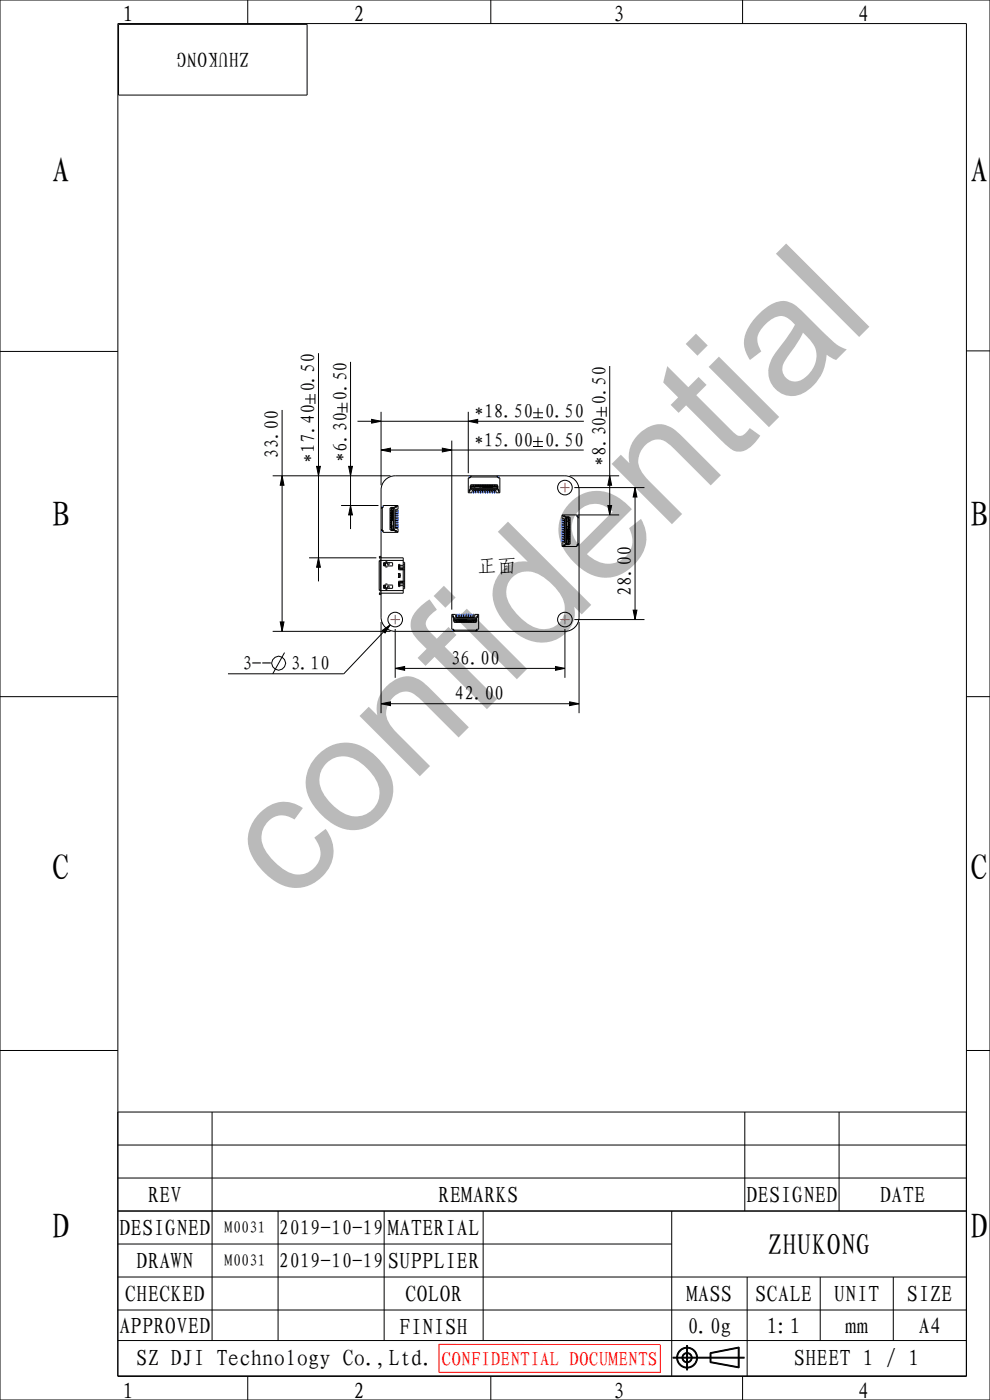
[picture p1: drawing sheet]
<svg xmlns="http://www.w3.org/2000/svg" width="210mm" height="297mm" viewBox="0 0 210 297" stroke-linecap="round" stroke-linejoin="round" font-family="sans-serif">
<g fill="none" stroke="#000" stroke-width=".21">
<path d="M0 0h210v297h-210zM25 5h180v287h-180zM25.1 5.2h40v15h-40zM52.6 0v5M104.1 0v5M157.5 0v5M0 74.6h25M67.6 74.9v48.4M74.4 76.8v35.4M129.3 77.6v31.6M205 74.4h5M59.8 87v46.9"/>
<path d="M64.7 84.6h2.1M65.8 83.6v2.1M66.8 83.6v2.1M67.2 98.9h.8l-.4 2zM71.5 86.5h2.1M72.6 85.4v2.1M73.6 85.4v2.1M74 98.9h.8l-.4 2zM75.8 89.4h48M78.8 89l2 .4-2 .4zM80.8 95.5l2-.4v.8zM80.8 87.4v15.5"/>
<path d="M80.8 95.5h43M93.8 95.1l2 .4-2 .4zM95.8 93.5v35.8M99.3 89.4l2-.4v.8zM99.3 87.4v13M113.1 93.7h2.1M113.1 94.7h2.1M113.1 87.6h2.1M113.1 88.6h2.1M114.1 92.6v2.1M114.1 86.5v2.1M126.5 87.4h2.1"/>
<path d="M127.5 86.3v2.1M128.6 86.3v2.1M57.8 100.9h25M59.8 100.9l.4 2h-.8zM65.6 118.3h14.2M67.6 118.3l.4 2h-.8zM72.4 107.2h7.9M74.4 107.2l.4 2h-.8zM80.5 118.9h.3l-.1 .2v6l.1 .2h-.3l-.1-.2zM80.8 118.6l-.3-.2-.1-.3 .3-.1 .1 .3h4.7v2.6M80.8 118.6h.1M80.8 107.6h.5v-.4h3.1v.8h-.5v.3"/>
<path d="M80.8 112.3h.3M80.8 107.8h.3M81 112.6v.1h.3M81.1 107.5v5.2M81.3 107.5h-.3v.1h.3M81.5 119.4v.7M81.5 102.1a2.99 2.99 0 0 1 2.3-1.2h36a3 3 0 0 1 3 3v27a3 3 0 0 1-3 3h-36a3 3 0 0 1-3-3v-27l.1-.6zM81.8 119.4v-.3h.2l.1 .3h1.2v.6l-1.2 .1-.1 .2h-.2v-.2M81.8 119.4h-.4v.7h.4M81.8 119.4v.7M82.2 119.4v.4h.3v-.4M82.7 107.7h1v4.7h-1z"/>
<path d="M82.7 111.9h.3M82.7 111.8h.3M82.7 111.4h.3M82.7 111.3h.3M82.7 110.9h.3M82.7 110.8h.3M82.7 110.4h.3M82.7 110.3h.3M82.7 109.9h.3M82.7 109.8h.3M82.7 109.4h.3M82.7 109.3h.3"/>
<path d="M82.7 108.9h.3M82.7 108.8h.3M82.7 108.4h.3M82.7 108.3h.3M82.9 108.3v.1M82.9 108.8v.1M82.9 109.3v.1M82.9 109.8v.1M82.9 110.3v.1M82.9 110.8v.1M82.9 111.3v.1M82.9 111.8v.1"/>
<path d="M82.9 112.4l1.2 .2v.1h-.3M83 108.7v2.8M83 107.7v4.7M83.1 107.7v.2h.3M83.1 108.2h.2l.1 3.4h-.3zM83.3 107.6v.1M83.3 112.4v.1M83.4 112.3h-.3v.1M83.4 107.9v2.6M83.4 111.6v.7M83.4 112.3v.1M83.4 107.7v.2"/>
<path d="M83.5 107.7v4.7M83.6 107.6v.1M83.6 112.4v.1M83.7 112.5l.1 .2 .6 .1M83.7 112.1h.1M83.7 108.1h.1M83.8 108.3h.6v.1h-.6M83.8 108.8h.6v.1h-.6M83.8 109.3h.6v.1h-.6M83.8 109.8h.6v.1h-.6M83.8 110.3h.6v.1h-.6M83.8 110.8h.6v.1h-.6"/>
<path d="M83.8 111.3h.6v.1h-.6M83.8 111.8h.6v.1h-.6M83.8 107.5h.3v.1h-.4M83.9 111.9v.2h.5v.8h-3.1v-.4h-.5M83.9 108.4v.4M83.9 108.9v.4M83.9 109.4v.4M83.9 109.9v.4M83.9 110.4v.4M83.9 110.9v.4M83.9 111.4v.4M84.2 108.3v.1"/>
<path d="M84.2 108.8v.1M84.2 109.3v.1M84.2 109.8v.1M84.2 110.3v.1M84.2 110.8v.1M84.2 111.3v.1M84.2 111.8v.1M84.4 107.4l-1.5 .3M84.8 119.8l-.1 1h.8M85.5 119.3h.3v5.6h-.3M99.6 101.4v-.3h.1v.3M99.6 101.2h6.2"/>
<path d="M99.7 103.8v.4h-.1v-.3M99.7 100.9v.5h-.4v3.1h.8v-.5h.3M99.7 103.7h.1M99.7 103.4h.1M99.8 103.2h.2v.3M99.8 103l-.3 1.5M99.8 102.8h5.7v1h-5.7zM99.8 103.1h5.7M99.8 103.6h5.7M99.9 100.9v.3M100 103.5h-.2M100 103.5h.7"/>
<path d="M100.4 102.8v.3M100.4 103.9v.6h.1v-.6M100.4 104.3h.1M100.4 103h.1M100.5 102.8v.3M100.5 104h.4M100.7 103.2h1.1v.3h-1.1zM100.8 103.1h3.8M100.9 102.8v.3M100.9 103.9v.6h.1v-.6M100.9 104.3h.1M100.9 103h.1"/>
<path d="M101 102.8v.3M101 104h.4M101.4 102.8v.3M101.4 103.9v.6h.1v-.6M101.4 104.3h.1M101.4 103h.1M101.5 102.8v.3M101.5 104h.4M101.8 103.5h3.6M101.9 102.8v.3M101.9 103.9v.6h.1v-.6M101.9 104.3h.1"/>
<path d="M101.9 103h.1M102 102.8v.3M102 104h.4M102.3 103.2h2.2v.2h-2.2zM102.4 102.8v.3M102.4 103.9v.6h.1v-.6M102.4 104.3h.1M102.4 103h.1M102.5 102.8v.3M102.5 104h.4M102.9 102.8v.3M102.9 103.9v.6h.1v-.6"/>
<path d="M102.9 104.3h.1M102.9 103h.1M103 102.8v.3M103 104h.4M103.4 102.8v.3M103.4 103.9v.6h.1v-.6M103.4 104.3h.1M103.4 103h.1M103.5 102.8v.3M103.5 104h.4M103.9 102.8v.3M103.9 103.9v.6h.1v-.6"/>
<path d="M103.9 104.3h.1M103.9 103h.1M104 102.8v.3M104 104h.4M104.4 102.8v.3M104.4 103.9v.6h.1v-.6M104.4 104.3h.1M104.4 103h.1M104.5 102.8v.3M104.5 104h.4M104.9 102.8v.3M104.9 103.9v.6h.1v-.6"/>
<path d="M104.9 104.3h.1M104.9 103h.1M105 102.8v.3M105.4 103.5h.1M105.4 100.9v.3M105.5 103.2h-.1v.3M105.5 103l.1 1.2h.2M105.5 103.7h.1M105.5 103.4h.1M105.6 100.9v.5h.4v3.1h-.8v-.5h-.2M105.6 103.8l.3 .7M105.6 101.1h.2v.3"/>
<path d="M119.2 109.4l.8 .2M119.5 110.3v.1M119.5 110.8v.1M119.5 111.3v.1M119.5 111.8v.1M119.5 112.3v.1M119.5 112.8v.1M119.5 113.3v.1M119.5 113.8v.1M119.5 114.3v.1M119.5 114.8v.1M119.6 109.5v.1h1.1v.2v5.7l-1.1 .1v.1"/>
<path d="M119.7 114.9v.2h-.5v.8h3.2v-.4h.4M119.7 110.4v.4M119.7 110.9v.4M119.7 111.4v.4M119.7 111.9v.4M119.7 112.4v.4M119.7 112.9v.4M119.7 113.4v.4M119.7 113.9v.4M119.7 114.4v.4M119.9 114.8h-.6v.1h.6M119.9 114.3h-.6v.1h.6"/>
<path d="M119.9 113.8h-.6v.1h.6M119.9 113.3h-.6v.1h.6M119.9 112.8h-.6v.1h.6M119.9 112.3h-.6v.1h.6M119.9 111.8h-.6v.1h.6M119.9 111.3h-.6v.1h.6M119.9 110.8h-.6v.1h.6M119.9 110.3h-.6v.1h.6M120 109.7h.9v5.7h-.9zM120 115.5l-.8 .3M120.1 109.6v.1M120.1 115.4v.1"/>
<path d="M120.2 109.7v5.7M120.2 109.7l.1 .2M120.3 111.7h.3M120.3 110.6h.3v3.9M120.3 115.3h.3v.1M120.3 115.3l-.1 .1M120.3 109.9v5.4M120.4 109.6v.1M120.4 115.4v.1M120.4 112.2v2.2M120.6 112.2h-.2v2.2h.5M120.6 109.7v.2h-.3"/>
<path d="M120.6 110.7h.1M120.6 110.7v3.8M120.7 114.9h.2M120.7 114.8h.2M120.7 114.3h.2M120.7 113.9h.2M120.7 113.8h.2M120.7 113.4h.2M120.7 113.3h.2M120.7 112.9h.2M120.7 112.8h.2M120.7 112.4h.2"/>
<path d="M120.7 112.3h.2M120.7 111.9h.2M120.7 111.8h.2M120.7 111.4h.2M120.7 111.3h.2M120.7 110.9h.2M120.7 110.8h.2M120.7 110.4h.2M120.7 110.3h.2M120.7 110.3v.1M120.7 110.8v.1M120.7 111.3v.1"/>
<path d="M120.7 111.8v.1M120.7 112.3v.1M120.7 112.8v.1M120.7 113.3v.1M120.7 113.8v.1M120.7 114.3v.1M120.7 114.8v.1M120.8 100.9h10.5M121.8 103.4h14.9M122.4 109.5h.2v6.2h-.2M122.5 109.2h8.8M122.6 115.3h.2"/>
<path d="M122.6 109.8h.2M122.8 109.6h-.4v-.4h-3.2v.8h.5v.3M128.9 107.2h.8l-.4 2zM129.3 100.9l.4 2h-.8zM134.7 103.4l.4 2h-.8zM134.7 103.4v28M57.8 133.9h25M59.4 131.9h.8l-.4 2zM60.4 138.4l-2.5 4.5M80.8 125.5h.1M80.8 131.9v19.4M81.1 133.7l1.7-1.1-1.1 1.7z"/>
<path d="M81.5 124.1v.7M81.8 124.1v-.2h.2l.1 .2 1.2 .1v.6h-1.2l-.1 .3-.2-.1v-.2M81.8 124.1h-.4v.7h.4M81.8 124.1v.7M82.2 124.8v-.5h.3v.5M82.8 132.6l-9.9 10.3h-24.5M83.8 133.4v10.4M84.4 121.7h.1M84.4 121.7h.5M84.6 121.7v.8M84.8 121.7l.1 .1v.6l-.5 .1h.5M85.5 123.4h-.8l.1 .9"/>
<path d="M85.5 120.6v.3M85.5 123.3v.3M85.5 123.5h.1M85.5 120.7h.1M85.5 123.3v2.5h-4.7l-.1 .4-.3-.1 .1-.4 .3-.2M85.5 120.6h-.7v-.9l-.2 .1v1l1.2 .1M85.5 123.9h.3M85.5 120.3h.3M85.8 123.3h-1.2v1.1h.2v-.8h.7M96 130.3l.1 .6 .1 .2M96.1 133.5v.2h.1v-.2M96.1 133.7h5.2"/>
<path d="M96.1 131v-.3h.1v.4M96.2 131.1l.1 .7M96.2 131.5h.1M96.2 131.2h.1M96.3 131.1h4.7v.9h-4.7zM96.3 131.8h4.7M96.3 131.3l.2 .1M96.3 131.3h4.7M96.4 133.7v.2M96.5 131.4v.3h-.2M96.5 131.4h2.6M96.8 131.5l3.4-.1v.3h-3.4z"/>
<path d="M96.9 130.8h-.3v-.5h-.8v3.2h.4v.4M96.9 131.8h.1M96.9 130.6h.1M96.9 131v-.6h.1v.6M96.9 131.8v.2M97 130.8h.4M97 131.8v.2M97.3 131.8h2.8M97.4 131.8h.1M97.4 130.6h.1M97.4 131v-.6h.1v.6M97.4 131.8v.2"/>
<path d="M97.5 130.8h.4M97.5 131.8v.2M97.9 131.8h.1M97.9 130.6h.1M97.9 131v-.6h.1v.6M97.9 131.8v.2M98 130.8h.4M98 131.8v.2M98.4 131.8h.1M98.4 130.6h.1M98.4 131v-.6h.1v.6M98.4 131.8v.2"/>
<path d="M98.5 130.8h.4M98.5 131.8v.2M98.9 131.8h.1M98.9 130.6h.1M98.9 131v-.6h.1v.6M98.9 131.8v.2M99 130.8h.4M99 131.8v.2M99.4 131.8h.1M99.4 130.6h.1M99.4 131v-.6h.1v.6M99.4 131.8v.2"/>
<path d="M99.5 130.8h.4M99.5 131.8v.2M99.9 131.8h.1M99.9 130.6h.1M99.9 131v-.6h.1v.6M99.9 131.8v.2M100 130.8h.4M100 131.8v.2M100.2 131.4h.7M100.4 131.8h.1M100.4 130.6h.1M100.4 131v-.6h.1v.6"/>
<path d="M100.4 131.8v.2M100.5 130.8h.2v-.5h.8v3.2h-.4v.4M100.5 131.8v.2M100.9 131.4v.3h.1M100.9 133.7v.2M101 131.5h.1M101 131.3l-.1 .1M101.3 133.5v.2h-.2M101.3 130.7h-.2l-.1 1.1M101.4 130.3l-.1 .6-.3 .3M119.8 133.4v10.4M121.8 131.4h14.9"/>
<path d="M122.8 131.9v19.4M134.3 129.4h.8l-.4 2zM0 147.8h25M80.8 149.3l2-.4v.8zM80.8 149.3h42M83.8 141.8l2-.4v.8zM83.8 141.8h36M117.8 141.4l2 .4-2 .4zM120.8 148.9l2 .4-2 .4zM205 147.8h5M0 222.9h25M25 235.9h180v56h-180"/>
<path d="M45 235.9v48.5M158 235.9v21M178 235.9v21M205 222.9h5M25 256.9h180M25 249.9h180M25 242.9h180M59 256.9v27.5M81.5 256.9v27.5M102.5 256.9v27.5M142.5 256.9v35M25 263.9h117.5"/>
<path d="M25 270.9h180M25 277.9h180M158.5 270.9v21M174 270.9v13.5M189.5 270.9v13.5M25 284.4h180M52.6 292v5M104.1 292v5M142.7 288.1h15.2M142.7 288h15.2M142.7 287.9h15.2M145.6 285.3v5.4"/>
<path d="M145.7 285.3v5.4M145.8 285.3v5.4M150.6 287l6.2-1.2v4.4l-6.2-1.1zM150.7 287.1l6-1.2v4.2l-6-1.1zM150.8 287.1l5.8-1.1v4l-5.8-1.1zM157.5 292v5"/>
<circle cx="59.1" cy="140.7" r="1.47"/>
<circle cx="145.7" cy="288" r="2.21"/>
<circle cx="145.7" cy="288" r="2.11"/>
<circle cx="145.7" cy="288" r="2.01"/>
<circle cx="145.7" cy="288" r="1.08"/>
<circle cx="145.7" cy="288" r=".98"/>
<circle cx="145.7" cy="288" r=".88"/>
</g>
<g fill="#000">
<path d="M80.8 95.5l2-.4v.8zM78.8 89l2 .4-2 .4zM93.8 95.1l2 .4-2 .4zM99.3 89.4l2-.4v.8zM59.8 100.9l.4 2h-.8zM67.6 118.3l.4 2h-.8zM67.2 98.9h.8l-.4 2zM74 98.9h.8l-.4 2zM74.4 107.2l.4 2h-.8zM129.3 100.9l.4 2h-.8zM128.9 107.2h.8l-.4 2zM134.7 103.4l.4 2h-.8z"/>
<path d="M59.4 131.9h.8l-.4 2zM81.1 133.7l1.7-1.1-1.1 1.7zM134.3 129.4h.8l-.4 2zM80.8 149.3l2-.4v.8zM83.8 141.8l2-.4v.8zM117.8 141.4l2 .4-2 .4zM120.8 148.9l2 .4-2 .4z"/>
</g>
<path d="M93 285.2h47.1M93.1 285.2v6M140.1 285.3v5.9M140.2 291.1h-47.1" fill="none" stroke="#f00" stroke-width=".21"/>
<g fill="none" stroke="#36f" stroke-width=".21">
<path d="M81 112.5v.3h.3M81.3 107.4h-.3v.2M83.9 108.2h.6v.3h-.6M83.9 108.7h.6v.3h-.6M83.9 109.2h.6v.3h-.6M83.9 109.7h.6v.3h-.6M83.9 110.2h.6v.3h-.6M83.9 110.7h.6v.3h-.6M83.9 111.2h.6v.3h-.6M83.9 111.7h.6v.3h-.6M99.7 101.1h-.2v.3M100.3 104v.6h.3v-.6"/>
<path d="M100.8 104v.6h.3v-.6M101.3 104v.6h.3v-.6M101.8 104v.6h.3v-.6M102.3 104v.6h.3v-.6M102.8 104v.6h.3v-.6M103.3 104v.6h.3v-.6M103.8 104v.6h.3v-.6M104.3 104v.6h.3v-.6M104.8 104v.6h.3v-.6M105.6 101.1h.3v.3M119.7 114.7h-.5v.3h.5M119.7 114.2h-.5v.3h.5"/>
<path d="M119.7 113.7h-.5v.3h.5M119.7 113.2h-.5v.3h.5M119.7 112.7h-.5v.3h.5M119.7 112.2h-.5v.3h.5M119.7 111.7h-.5v.3h.5M119.7 111.2h-.5v.3h.5M119.7 110.7h-.5v.3h.5M119.7 110.2h-.5v.3h.5M122.4 109.4h.3v.2M122.7 115.5v.3h-.3M96 133.5v.3h.2M96.8 130.8v-.5h.3v.5"/>
<path d="M97.3 130.8v-.5h.3v.5M97.8 130.8v-.5h.3v.5M98.3 130.8v-.5h.3v.5M98.8 130.8v-.5h.3v.5M99.3 130.8v-.5h.3v.5M99.8 130.8v-.5h.3v.5M100.3 130.8v-.5h.3v.5M101.4 133.5v.3h-.3"/>
</g>
<g fill="none" stroke="#000" stroke-width=".21" stroke-dasharray="12.7 1.3 1.8 1.3 1.8 1.3" stroke-linecap="butt">
<path d="M80.4 119.1h.3M80.5 118.3l.3-.1M80.8 118.9h4.7M81.8 119.3h.3M82.2 119.5h-.4M83.1 107.8v.4M83.1 111.6v.7M83.1 107.9v.3M84.1 112.6v.1M84.1 107.6v-.1M85.5 119.9h-.7M85.5 119.8h.3"/>
<path d="M99.7 104.2h-.1M100.7 103.2h-.7M100.7 103.2h-.8M102.3 103.2h-.5M105.4 103.2h-.9M105.6 104.2h.2M119.6 115.6v.1M119.6 109.6v-.1M120.5 115.3v-.9M120.5 112.2v-.5M120.5 110.6v-.7M120.6 115.3v-.9"/>
<path d="M120.6 112.2v-.5M120.6 110.6v-.8M80.7 125.1h-.3M80.8 126l-.3-.1M81.8 124.7h.4M82.1 124.9h-.3M84.6 121.7v.8M84.7 121.7v.8M84.8 124.2h.7M84.8 120.3h.7M85.5 120.9v2.4M85.5 125.3h-4.7"/>
<path d="M85.5 123.9h-.7M85.8 124.4h-.3M96.2 130.7h-.1M96.4 131.7h.4M96.5 131.6h.3M100.2 131.7h.7M100.2 131.6h.7M101.1 130.7h.2"/>
</g>
<!-- layer: 02__ASM_ALL_AXES -->
<path d="M118.8 103.4h2M119.8 102.4v2M82.8 131.4h2M83.8 130.4v2M118.8 131.4h2M119.8 130.4v2" fill="none" stroke="#963" stroke-width=".21"/>
<!-- layer: 02___PRT_ALL_AXES -->
<g fill="none" stroke="#000" stroke-width=".21">
<circle cx="119.8" cy="103.4" r="1.55"/>
<circle cx="83.8" cy="131.4" r="1.55"/>
<circle cx="119.8" cy="131.4" r="1.55"/>
</g>
<text font-size="34.9" fill="#bababa" x="61.4" y="192.4" transform="rotate(-45 61.4 192.4)">confidential</text>
<g font-size="7.6">
<text x="11" y="38.8">A</text>
<text x="205.8" y="38.8">A</text>
<text x="11" y="111.8">B</text>
<text x="205.8" y="111.8">B</text>
<text x="11" y="186.8">C</text>
<text x="205.8" y="186.8">C</text>
<text x="11" y="262.8">D</text>
<text x="205.8" y="262.8">D</text>
</g>
<text font-size="6.3" x="162.8" y="266.2">ZHUKONG</text>
<g font-size="4.9">
<text x="26" y="4.8">1</text>
<text x="75" y="4.8">2</text>
<text x="130" y="4.8">3</text>
<text x="182" y="4.8">4</text>
<text x="31.3" y="255.2">REV</text>
<text x="93" y="255.2">REMARKS</text>
<text x="158.3" y="255.2">DESIGNED</text>
<text x="186.6" y="255.2">DATE</text>
<text x="25.3" y="262.2">DESIGNED</text>
<text x="82.3" y="262.2">MATERIAL</text>
<text x="28.9" y="269.2">DRAWN</text>
<text x="82.3" y="269.2">SUPPLIER</text>
<text x="26.5" y="276.2">CHECKED</text>
<text x="85.9" y="276.2">COLOR</text>
<text x="145.6" y="276.2">MASS</text>
<text x="160.2" y="276.2">SCALE</text>
<text x="176.9" y="276.2">UNIT</text>
<text x="192.4" y="276.2">SIZE</text>
<text x="25.3" y="282.9">APPROVED</text>
<text x="84.7" y="283.2">FINISH</text>
<text x="162.6" y="282.9">1:1</text>
<text x="179.3" y="282.9">mm</text>
<text x="194.8" y="282.9">A4</text>
<text x="28.9" y="289.9">SZ DJI Technology Co.,Ltd.</text>
<text x="168.4" y="289.9">SHEET 1 / 1</text>
<text x="26" y="296.8">1</text>
<text x="75" y="296.8">2</text>
<text x="130" y="296.8">3</text>
<text x="182" y="296.8">4</text>
</g>
<text font-size="4.7" x="145.8" y="283.1">0.0g</text>
<g font-size="4.4">
<text x="52.9" y="11.1" transform="rotate(-180 52.9 11.1)">ZHUKONG</text>
<text x="59.1" y="262">2019-10-19</text>
<text x="59.1" y="269">2019-10-19</text>
</g>
<g font-size="4.2">
<text x="66.8" y="83.2" transform="rotate(-90 66.8 83.2)">0.50</text>
<text x="73.6" y="85.1" transform="rotate(-90 73.6 85.1)">0.50</text>
<text x="100.6" y="88.6">*18.50</text>
<text x="115.5" y="88.6">0.50</text>
<text x="128.6" y="86" transform="rotate(-90 128.6 86)">0.50</text>
<text x="100.6" y="94.7">*15.00</text>
<text x="115.5" y="94.7">0.50</text>
<text x="59.1" y="97.4" transform="rotate(-90 59.1 97.4)">33.00</text>
<text x="66.8" y="98.2" transform="rotate(-90 66.8 98.2)">*17.40</text>
<text x="73.6" y="98" transform="rotate(-90 73.6 98)">*6.30</text>
<text x="128.6" y="98.8" transform="rotate(-90 128.6 98.8)">*8.30</text>
<text x="101.3" y="121.6">正面</text>
<text x="134" y="126.4" transform="rotate(-90 134 126.4)">28.00</text>
<text x="51.4" y="142.2">3--</text>
<text x="61.6" y="142.2">3.10</text>
<text x="95.6" y="141">36.00</text>
<text x="96.4" y="148.5">42.00</text>
</g>
<text font-size="4.2" fill="#f00" x="93.7" y="289.7">CONFIDENTIAL DOCUMENTS</text>
<g font-size="3.5">
<text x="47.6" y="261.7">M0031</text>
<text x="47.6" y="268.7">M0031</text>
</g>
</svg>
